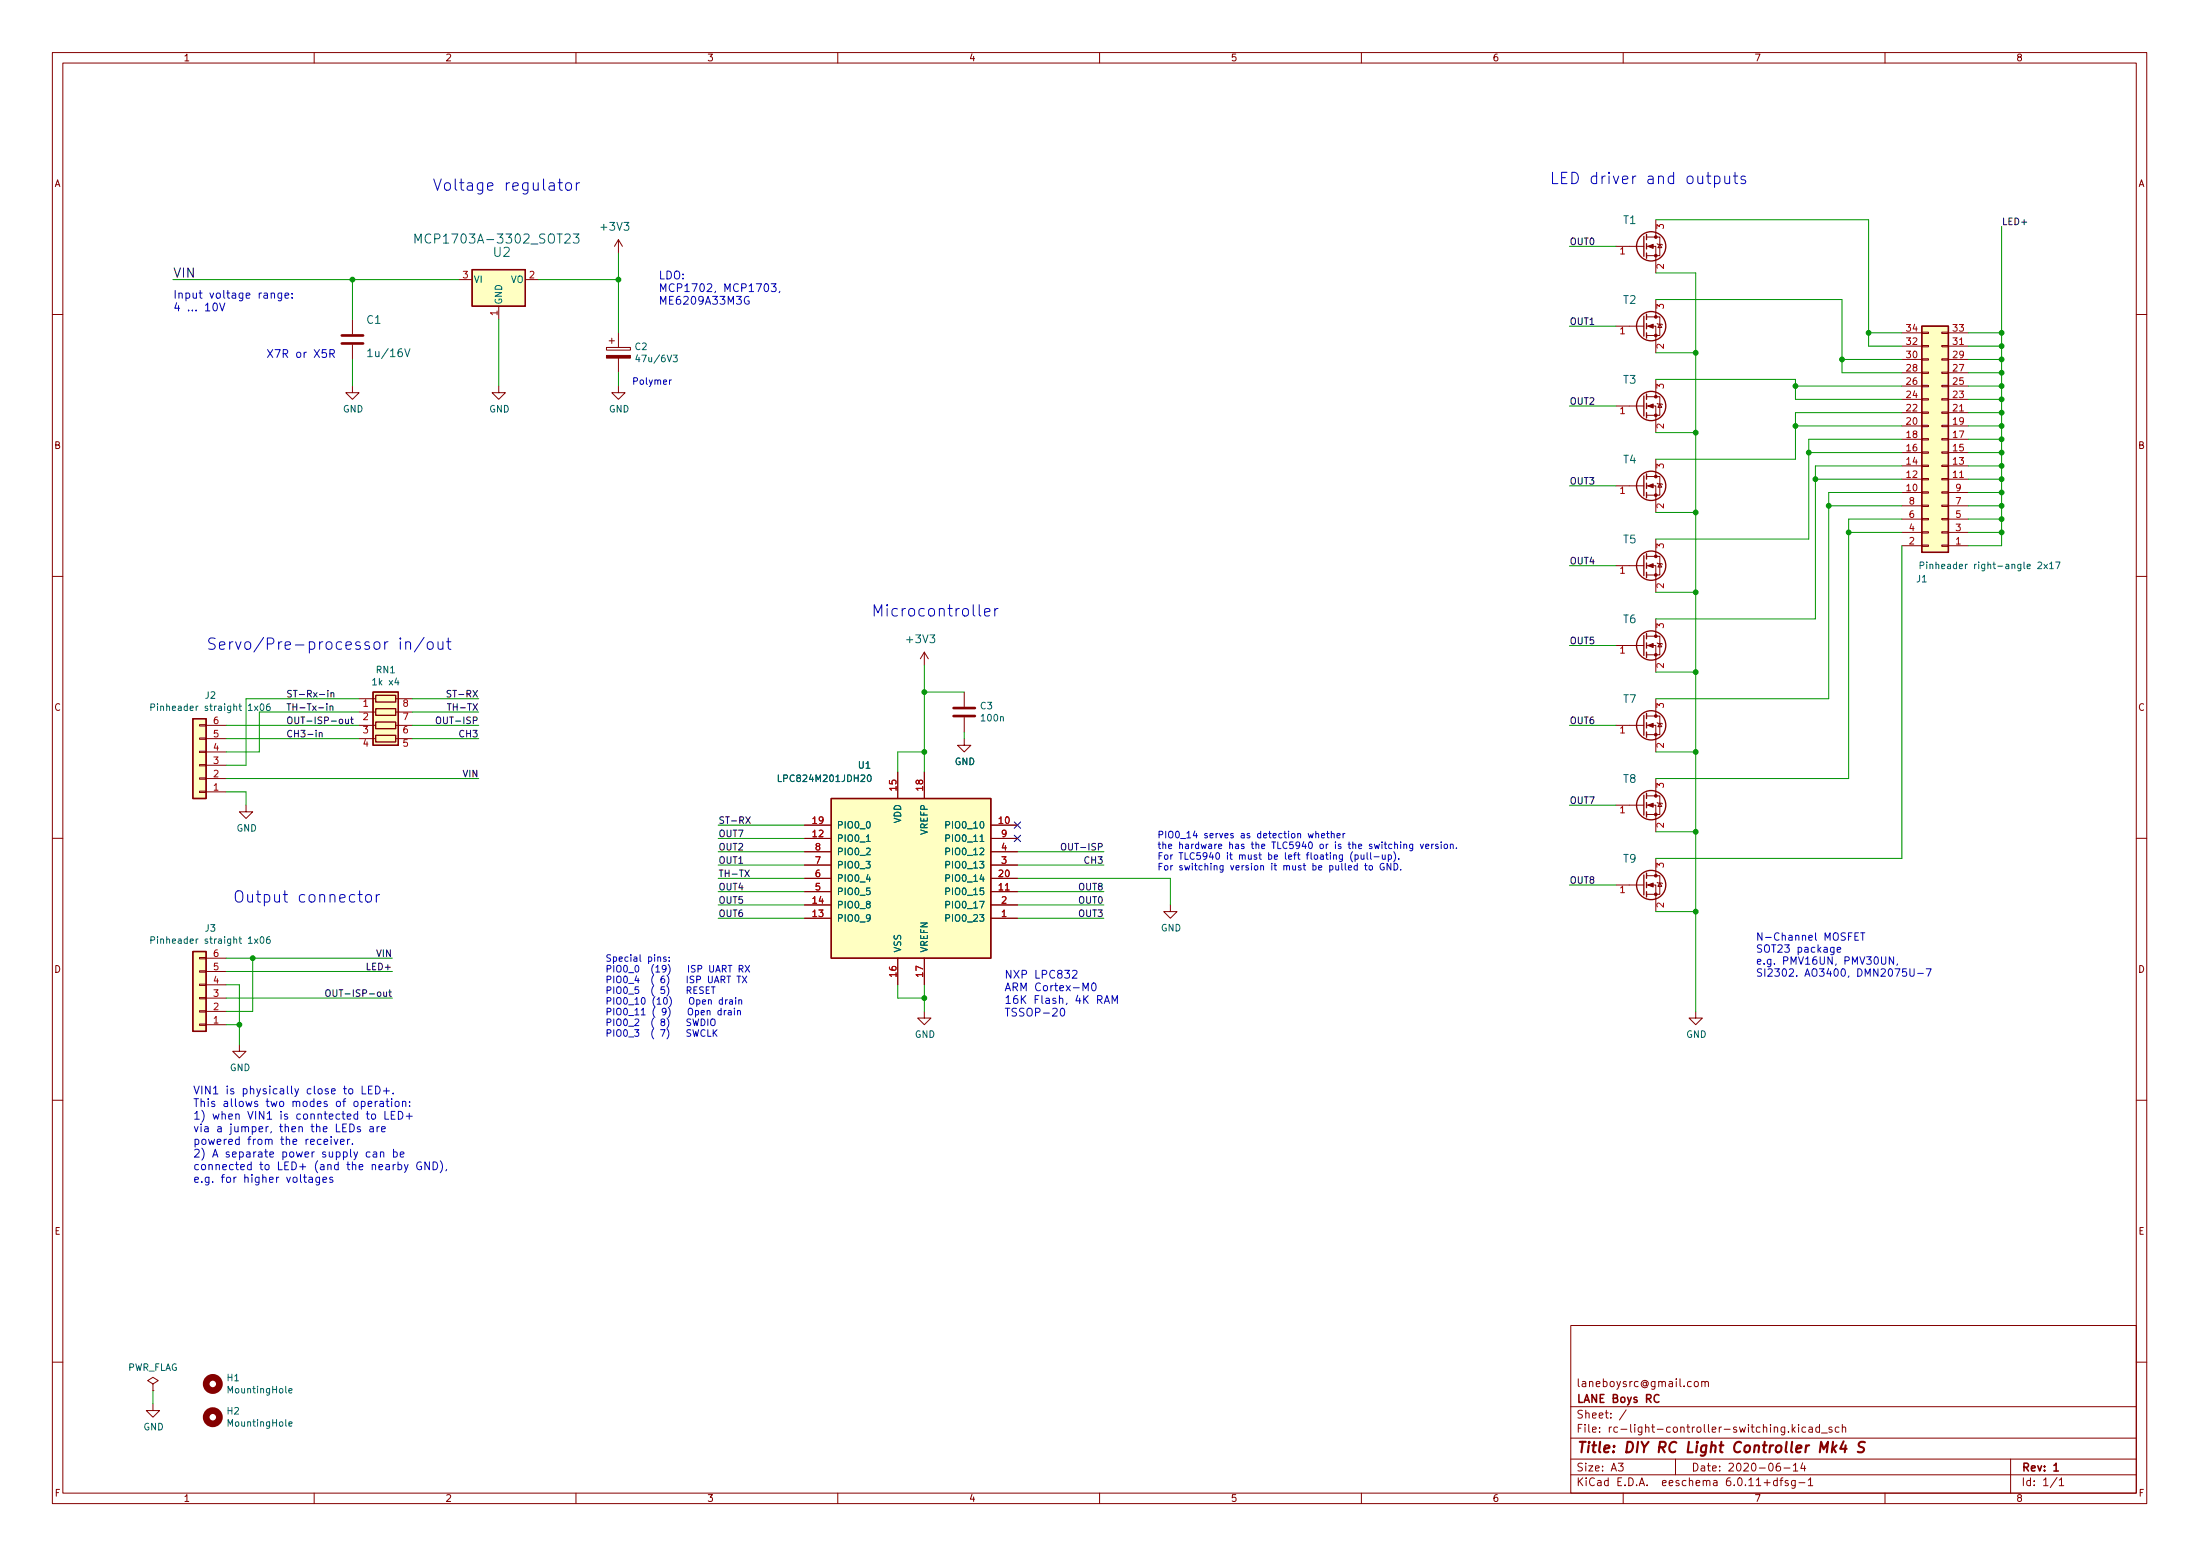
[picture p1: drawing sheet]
<svg xmlns="http://www.w3.org/2000/svg" width="420mm" height="297mm" viewBox="0 0 420 297" stroke-linecap="round" stroke-linejoin="round" font-family="sans-serif">
<g fill="none" stroke="#840000" stroke-width=".19">
<path d="M10 10h400v277h-400zM12 12h396v273h-396zM60 10v2M110 10v2M160 10v2M210 10v2M260 10v2M310 10v2M360 10v2M87.6 53.4h2.6M95.2 58.5v2.5M100.3 53.4h2.6"/>
<path d="M118.1 45.8l-.8 1.2M118.1 45.8v2.5M118.1 45.8l.8 1.2M308.6 47h5.3M314.5 47h1.7v5.1M314.5 45.2h2.5v3.6h-2.5M316.2 41.9v3.3M316.2 57.2v3.3M316.5 46.5l1 .3M317 46.6l.4 .7h-.8zM10 60h2M67.3 73.7v1.3h1.3l-1.3 1.2-1.3-1.2h1.3"/>
<path d="M67.3 61v2.8M67.3 65.8v2.8M95.2 73.7v1.3h1.3l-1.3 1.2-1.2-1.2h1.2M115.8 66.3h4.6v.5h-4.6zM116.3 65.1h1M116.8 64.6v1M118.1 73.7v1.3h1.3l-1.3 1.2-1.3-1.2h1.3M118.1 63.5v2.8M118.1 68.4v2.8M308.6 77.5h5.3M308.6 62.3h5.3M314.5 77.5h1.7v5.1"/>
<path d="M314.5 75.7h2.5v3.6h-2.5M314.5 62.3h1.7v5M314.5 60.5h2.5v3.5h-2.5M316.2 72.4v3.3M316.5 77l1 .3M316.5 61.8l1 .2M317 77.1l.4 .7h-.8zM317 61.9l.4 .6h-.8zM363.2 78.8h3.8M363.2 76.2h3.8M363.2 73.7h3.8M363.2 71.2h3.8"/>
<path d="M363.2 68.6h3.8M363.2 66.1h3.8M363.2 63.5h3.8M367 63.4h1.3v.3h-1.3zM367 65.9h1.3v.3h-1.3zM367 68.5h1.3v.2h-1.3zM367 71h1.3v.3h-1.3zM367 73.6h1.3v.2h-1.3zM367 76.1h1.3v.3h-1.3zM367 78.6h1.3v.3h-1.3zM370.8 63.4h1.3v.3h-1.3zM370.8 65.9h1.3v.3h-1.3z"/>
<path d="M370.8 68.5h1.3v.2h-1.3zM370.8 71h1.3v.3h-1.3zM370.8 73.6h1.3v.2h-1.3zM370.8 76.1h1.3v.3h-1.3zM370.8 78.6h1.3v.3h-1.3zM372.1 78.8h3.8M372.1 76.2h3.8M372.1 73.7h3.8M372.1 71.2h3.8M372.1 68.6h3.8M372.1 66.1h3.8M372.1 63.5h3.8"/>
<path d="M408 60h2M308.6 92.7h5.3M314.5 92.7h1.7v5.1M314.5 91h2.5v3.5h-2.5M316.2 87.7v3.3M316.5 92.2l1 .3M317 92.4l.4 .6h-.8zM363.2 94h3.8M363.2 91.5h3.8M363.2 88.9h3.8M363.2 86.4h3.8M363.2 83.9h3.8"/>
<path d="M363.2 81.3h3.8M363.2 99.1h3.8M363.2 96.6h3.8M367 81.2h1.3v.2h-1.3zM367 83.7h1.3v.3h-1.3zM367 86.3h1.3v.2h-1.3zM367 88.8h1.3v.3h-1.3zM367 91.3h1.3v.3h-1.3zM367 93.9h1.3v.2h-1.3zM367 96.4h1.3v.3h-1.3zM367 99h1.3v.2h-1.3zM370.8 81.2h1.3v.2h-1.3z"/>
<path d="M370.8 83.7h1.3v.3h-1.3zM370.8 86.3h1.3v.2h-1.3zM370.8 88.8h1.3v.3h-1.3zM370.8 91.3h1.3v.3h-1.3zM370.8 93.9h1.3v.2h-1.3zM370.8 96.4h1.3v.3h-1.3zM370.8 99h1.3v.2h-1.3zM372.1 94h3.8M372.1 91.5h3.8M372.1 88.9h3.8M372.1 86.4h3.8M372.1 83.9h3.8"/>
<path d="M372.1 81.3h3.8M372.1 99.1h3.8M372.1 96.6h3.8M10 110h2M308.6 108h5.3M314.5 108h1.7v5.1M314.5 106.2h2.5v3.6h-2.5M316.2 102.9v3.3M316.2 118.1v3.3M316.5 107.5l1 .2M317 107.6l.4 .6h-.8zM363.2 104.2h3.8"/>
<path d="M363.2 101.6h3.8M367 101.5h1.3v.3h-1.3zM367 104h1.3v.3h-1.3zM370.8 101.5h1.3v.3h-1.3zM370.8 104h1.3v.3h-1.3zM372.1 104.2h3.8M372.1 101.6h3.8M408 110h2M38.1 138.3h1.3v.3h-1.3zM39.4 138.5h3.8M68.6 138.5h3.2M68.6 133.4h3.2"/>
<path d="M68.6 135.9h3.2M75.6 138.5h3.1M75.6 133.4h3.1M75.6 135.9h3.1M176.5 124.5l-.7 1.3M176.5 124.5v2.5M176.5 124.5l.8 1.3M184.1 132.1v2.8M184.1 136.9v2.8M308.6 138.5h5.3M308.6 123.2h5.3M314.5 138.5h1.7v5"/>
<path d="M314.5 136.7h2.5v3.5h-2.5M314.5 123.2h1.7v5.1M314.5 121.4h2.5v3.6h-2.5M316.2 133.4v3.3M316.5 138l1 .2M316.5 122.7l1 .3M317 138.1l.4 .6h-.8zM317 122.8l.4 .7h-.8zM38.1 140.9h1.3v.2h-1.3zM38.1 143.4h1.3v.3h-1.3zM38.1 146h1.3v.2h-1.3zM38.1 148.5h1.3v.3h-1.3z"/>
<path d="M38.1 151h1.3v.3h-1.3zM39.4 141h3.8M39.4 151.2h3.8M39.4 148.6h3.8M39.4 146.1h3.8M39.4 143.5h3.8M47 153.7v1.3h1.3l-1.3 1.2-1.3-1.2h1.3M68.6 141h3.2M75.6 141h3.1M153.7 157.5h5M171.4 147.4v5M176.5 147.4v5"/>
<path d="M184.1 141v1.3h1.3l-1.3 1.2-1.2-1.2h1.2M189.2 157.5h5.1M308.6 153.7h5.3M314.5 153.7h1.7v5.1M314.5 151.9h2.5v3.6h-2.5M316.2 148.6v3.3M316.5 153.2l1 .3M317 153.3l.4 .7h-.8zM10 160h2M153.7 160.1h5M153.7 175.3h5M153.7 170.2h5"/>
<path d="M153.7 172.8h5M153.7 167.7h5M153.7 165.1h5M153.7 162.6h5M189.2 160.1h5.1M189.2 175.3h5.1M189.2 170.2h5.1M189.2 172.8h5.1M189.2 167.7h5.1M189.2 165.1h5.1M189.2 162.6h5.1M223.5 172.8v1.2h1.3l-1.3 1.3-1.3-1.3h1.3"/>
<path d="M308.6 168.9h5.3M314.5 168.9h1.7v5.1M314.5 167.2h2.5v3.5h-2.5M316.2 163.9v3.3M316.5 168.4l1 .3M317 168.6l.4 .6h-.8zM408 160h2M38.1 182.8h1.3v.2h-1.3zM38.1 185.3h1.3v.3h-1.3zM38.1 187.9h1.3v.2h-1.3zM38.1 190.4h1.3v.3h-1.3zM38.1 192.9h1.3v.3h-1.3z"/>
<path d="M38.1 195.5h1.3v.2h-1.3zM39.4 195.6h3.8M39.4 193.1h3.8M39.4 190.5h3.8M39.4 188h3.8M39.4 185.5h3.8M39.4 182.9h3.8M45.7 199.4v1.3h1.3l-1.3 1.3-1.3-1.3h1.3M171.4 182.9v5.1M176.5 193.1v1.2h1.3l-1.3 1.3-1.2-1.3h1.2M176.5 182.9v5.1M323.8 193.1v1.2h1.3l-1.3 1.3-1.2-1.3h1.2"/>
<path d="M10 210h2M408 210h2M300 253h108v32h-108zM10 260h2M29.2 264.2l1-.6-1-.7-1 .7 1 .6v1.3M29.2 265.5h.1M29.2 268v1.3h1.3l-1.3 1.2-1.3-1.2h1.3M300 278.5h108M300 274.5h108M300 268.5h108M305.5 273.3v.1M305.5 272.5v.1"/>
<path d="M307.6 270.6v.1M307.6 269.8v.1M310.6 269.1l-1.3 2M320 278.5v3M323.7 263.8l.4-.1 .3 .3v.4l-.3 .3-.4-.1-.1-.2zM325 263.9l.2-.2 .4 .1v.9M325 263.7v1M325.6 263.9l.3-.2 .3 .1 .1 .9M342.4 272.8l.5 .6M342.5 279.7l.4-.4v1.5M342.9 272.4l-.6 .6M343.5 271.9v.2"/>
<path d="M343.5 272.4v1M344.3 279.2l-.4 1.1h1M344.6 279.8v1M344.9 272.5l-.5-.1-.3 .3 .2 .6h.6M345.5 272.5h.6v.9M346.1 272.8h-.5a.29 .29 0 0 0-.2 .3 .29 .29 0 0 0 .2 .3l.5-.1M347.5 272.5l-.4-.1-.3 .3 .1 .6h.6M347.5 271.9v1.5M347.9 273.6h1.1M349.9 272.5l-.4-.1-.2 .2 .1 .2 .5 .2v.3h-.6M351.2 272.5l-.4-.1-.3 .3 .1 .6h.6M351.9 272.6l.2-.2 .3 .1 .1 .9"/>
<path d="M351.9 271.9v1.5M384 278.5v6.5M408 260h2M60 285v2M110 285v2M160 285v2M210 285v2M260 285v2M300 281.5h108M310 285v2M327.3 282.7h.6v.9M327.9 283h-.5a.29 .29 0 0 0-.2 .3 .29 .29 0 0 0 .2 .3l.5-.1"/>
<path d="M340.7 280.2h1.2M342.5 280.8h.9M343.6 283h1.1M345.4 282.5l.4-.4v1.5M345.4 283.6h.8M360 285v2M393.3 282.5l.4-.4v1.5M393.3 283.6h.8"/>
</g>
<path d="M332.5 275.4a.88 .88 0 0 0-1 0 .88 .88 0 0 0-.3 1 .69 .69 0 0 0 .3 .8 .69 .69 0 0 0 .8-.1M347.5 277.2l.3-2 .5 1.5 .8-1.5-.2 2M356.2 275.3a.84 .84 0 0 0-1.1 .1 .44 .44 0 0 0 .2 .8l.5 .2a.51 .51 0 0 1 .2 .5 .51 .51 0 0 1-.5 .3l-.7-.1" fill="none" stroke="#840000" stroke-width=".4"/>
<g fill="none" stroke="#840000" stroke-width=".25">
<path d="M90.2 51.5h10.1v7h-10.1zM313.9 45.1v3.8M314.5 44.7v1.1M314.5 46.5v1M314.5 48.3v1M314.5 60v1M313.9 60.4v3.8M313.9 75.6v3.8M314.5 61.8v1M314.5 63.5v1.1M314.5 75.2v1M314.5 77v1"/>
<path d="M314.5 78.8v1M367 62.3h5.1v43.1h-5.1zM313.9 90.8v3.9M314.5 90.5v1M314.5 92.2v1.1M314.5 94v1M313.9 106.1v3.8M314.5 105.7v1M314.5 107.5v1M314.5 109.3v1M36.8 137.2h2.6v15.2h-2.6zM71.2 132.1h4.9v10.2h-4.9z"/>
<path d="M71.8 132.8h3.8v1.2h-3.8zM71.8 135.3h3.8v1.3h-3.8zM71.8 137.8h3.8v1.3h-3.8zM313.9 121.3v3.8M313.9 136.6v3.8M314.5 120.9v1.1M314.5 122.7v1M314.5 124.5v1M314.5 136.2v1M314.5 138v1M314.5 139.7v1.1M71.8 140.4h3.8v1.2h-3.8z"/>
<path d="M158.7 152.4h30.5v30.5h-30.5zM313.9 151.8v3.8M314.5 151.4v1M314.5 153.2v1M314.5 155v1M313.9 167v3.9M314.5 166.7v1M314.5 168.4v1.1M314.5 170.2v1M36.8 181.6h2.6v15.3h-2.6z"/>
<circle cx="315.3" cy="47" r="2.79"/>
<circle cx="315.3" cy="77.5" r="2.79"/>
<circle cx="315.3" cy="62.3" r="2.79"/>
<circle cx="315.3" cy="92.7" r="2.79"/>
<circle cx="315.3" cy="108" r="2.79"/>
<circle cx="315.3" cy="123.2" r="2.79"/>
<circle cx="315.3" cy="138.5" r="2.79"/>
<circle cx="315.3" cy="153.7" r="2.79"/>
<circle cx="315.3" cy="168.9" r="2.79"/>
</g>
<g fill="#840000" stroke="#840000" stroke-width=".19">
<path d="M314.7 138.5l1-.4v.7z"/>
<path d="M115.8 67.9h4.6v.5h-4.6z"/>
<path d="M314.7 153.7l1-.4v.8z"/>
<path d="M314.7 123.2l1-.4v.8z"/>
<path d="M314.7 108l1-.4v.8z"/>
<path d="M314.7 92.7l1-.3v.7z"/>
<path d="M314.7 77.5l1-.4v.8z"/>
<path d="M314.7 47l1-.4v.8z"/>
<path d="M314.7 62.3l1-.4v.7z"/>
<path d="M314.7 168.9l1-.3v.7z"/>
<circle cx="316.2" cy="140.2" r=".25"/>
<circle cx="316.2" cy="136.7" r=".25"/>
<circle cx="316.2" cy="155.5" r=".25"/>
<circle cx="316.2" cy="151.9" r=".25"/>
<circle cx="316.2" cy="125" r=".25"/>
<circle cx="316.2" cy="121.4" r=".25"/>
<circle cx="316.2" cy="109.8" r=".25"/>
<circle cx="316.2" cy="106.2" r=".25"/>
<circle cx="316.2" cy="94.5" r=".25"/>
<circle cx="316.2" cy="91" r=".25"/>
<circle cx="316.2" cy="79.3" r=".25"/>
<circle cx="316.2" cy="75.7" r=".25"/>
<circle cx="316.2" cy="48.8" r=".25"/>
<circle cx="316.2" cy="45.2" r=".25"/>
<circle cx="316.2" cy="64" r=".25"/>
<circle cx="316.2" cy="60.5" r=".25"/>
<circle cx="316.2" cy="170.7" r=".25"/>
<circle cx="316.2" cy="167.2" r=".25"/>
</g>
<g fill="none" stroke="#a90000" stroke-width=".19">
<path d="M309.5 47.6l.4-.4v1.3M316.4 43.6v-.7l.5 .4 .1-.4h.6l.1 .2-.1 .5M316.4 58.9v-.8l.5 .4 .1-.3h.6l.1 .1-.1 .6M317.7 50.5v.8l-.9-.8-.4 .2 .1 .5M309.5 78.1l.4-.4v1.3M309.5 62.8l.4-.3v1.2M316.4 74.1v-.8l.5 .5 .1-.4h.6l.1 .2-.1 .5M317.7 65.7v.8l-.9-.8-.4 .3 .1 .4M374.3 78.5h.7M374.3 65.8h.7M309.5 93.3l.4-.4v1.3M316.4 89.4v-.8l.5 .4 .1-.4h.6l.1 .2-.1 .6"/>
<path d="M317.7 96.2v.8l-.9-.8-.4 .2 .1 .5M317.7 81v.7l-.9-.7-.4 .2 .1 .5M374.3 91.2h.7M309.5 108.5l.4-.3v1.3M316.4 119.8v-.7l.5 .4 .1-.4h.6l.1 .2-.1 .5M316.4 104.6v-.8l.5 .4 .1-.3h.6l.1 .2-.1 .5M317.7 111.4v.8l-.9-.8-.4 .3 .1 .5M69.4 138.7h.8l-.4 .4 .4 .2v.5l-.2 .1-.6-.1M69.5 133.9l.3-.3v1.3M69.5 136.2l.5-.1 .2 .4-.8 .9h.8M77 136.1h.9l-.6 1.3M77.3 134.1l-.2-.2 .1-.2 .1-.1h.4l.1 .4-.6 .2-.1 .2 .1 .3 .1 .2 .4-.1 .1-.2v-.2l-.2-.3"/>
<path d="M77.7 138.7h-.4a.85 .85 0 0 0 0 1.2l.5-.1v-.4l-.2-.3-.4 .1-.1 .2M309.5 139l.4-.3v1.2M309.5 123.8l.4-.4v1.3M316.4 135.1v-.8l.5 .4 .1-.3h.6l.1 .1-.1 .6M317.7 126.7v.8l-.9-.8-.4 .2 .1 .5M69.8 141.1l-.3 .9h.8M77.8 141.2h-.6l-.1 .6 .2-.1h.4l.1 .2v.4l-.2 .2-.5-.2M309.5 154.3l.4-.4v1.3M316.4 150.3v-.8l.5 .5 .1-.4h.6l.1 .2-.1 .5M317.7 141.9v.8l-.9-.8-.4 .3 .1 .4M317.7 157.2v.7l-.9-.7-.4 .2 .1 .5M192 169.9h.7"/>
<path d="M309.5 169.5l.4-.4v1.3M316.4 165.6v-.8l.5 .4 .1-.4h.6l.1 .2-.1 .6M317.7 172.4v.8l-.9-.8-.4 .2 .1 .5"/>
</g>
<path d="M65.3 65.6h4M65.3 64h4M182.1 136.7h4.1M182.1 135.2h4.1" fill="none" stroke="#840000" stroke-width=".51"/>
<g fill="none" stroke="#006464" stroke-width=".19">
<path d="M106.4 44.7h1M107.9 44.8l.2-.1h.5l.2 .1 .1 .4-.1 .2-1 1h1.1M109.5 44.7h1.1l-.6 .6 .5 .2v.7l-.3 .2h-.5l-.2-.2M119.2 42.5h.9l-.5 .5 .4 .2v.6l-.2 .2-.6-.2M77.3 66.6l.5 1.5 .5-1.5M127.4 67.8l.4 1.3 .5-1.3M128.6 67.8h.8l-.5 .5 .4 .1v.5l-.2 .2-.5-.2M375.4 107.7v.9M375.7 107.7l-.3 .3M385.9 107.7v1l-.2 .3-.3-.1M385.9 107.8l-.3-.1-.3 .3 .2 .5h.4M386.5 107.3v1.1l.2 .2"/>
<path d="M387.1 108.1l.7-.1-.1-.2-.4-.1-.2 .2 .1 .6h.5M37.5 134.8v.8M37.8 134.8l-.3 .2M45.6 134.8h.5M45.8 134.4v1.1l.3 .1M177.6 121.2h.9l-.5 .6 .5 .1v.7l-.3 .1-.6-.1M191.1 136.9l.2-.1 .3 .1v.7M164.4 148.1l.5-.2 .3 .4-.8 .9h.8M165.8 148.1l.1-.2a.68 .68 0 0 1 .5 .7 .68 .68 0 0 1-.5 .6l-.3-.5zM187.2 159.7l.3-.3v1.2M187.4 156.9l.1-.1a.68 .68 0 0 1 .4 .7 .68 .68 0 0 1-.4 .6 .84 .84 0 0 1-.1-1.2zM37.5 179.2v.9"/>
<path d="M37.8 179.2l-.3 .3M45.6 179.2h.5M45.8 178.8v1.1l.3 .2M165.5 160.6h.7M187.1 174.6h.8l-.4 .5 .3 .1v.6l-.1 .1-.6-.1M187.1 172.1h.9l-.6 1.2M187.1 164.4h.8l-.4 .5 .3 .1v.6l-.1 .1-.6-.1M187.2 162l.5-.1 .2 .4-.8 .9h.8M187.2 160.6h.7M187.5 166.9l-.3 .9h.8M187.8 169.5h-.6v.6l.2-.1 .4 .1 .1 .1-.1 .5-.1 .1-.5-.1M54.6 264.6v1.1l.1 .2"/>
<path d="M54.6 271v1.1l.1 .2M55.2 265.5l.6-.1-.1-.3h-.3l-.2 .1v.7h.5M55.2 271.8l.6-.1-.1-.2-.3-.1-.2 .2v.6h.5"/>
</g>
<g fill="#ffffc2" stroke="#ffffc2" stroke-width=".19">
<path d="M90.2 51.5h10.1v7h-10.1z"/>
<path d="M367 62.3h5.1v43.1h-5.1z"/>
<path d="M71.2 132.1h4.9v10.2h-4.9z"/>
<path d="M158.7 152.4h30.5v30.5h-30.5z"/>
<path d="M36.8 137.2h2.6v15.2h-2.6z"/>
<path d="M36.8 181.6h2.6v15.3h-2.6z"/>
</g>
<g fill="none" stroke="#840000" stroke-width="1.3">
<circle cx="40.6" cy="264.2" r="1.27"/>
<circle cx="40.6" cy="270.5" r="1.27"/>
</g>
<g fill="none" stroke="#0f0f0f" stroke-width=".19">
<path d="M61 140l.2-.2 .3 .1v.8M61 139.8v.9M62.4 134.3v.2M62.4 134.8v.8M62.6 131.8v.1M62.6 132.2v.9M63 134.9l.2-.1h.3l.1 .8M63 134.8v.8M63.2 132.3l.2-.1 .3 .1 .1 .8M63.2 132.2v.9M64.9 137.4l.3-.1 .3 .2v.4l-.3 .2h-.3l-.1-.2zM66 137.3l.1 .8h.3l.1-.1"/>
<path d="M66.5 137.3v.8M67 137.3h.4M67.1 136.9v1.1l.3 .1M90.3 134.3l.9 1.3M90.3 131.8l.9 1.3M90.4 137.5h.6l.1-.2v-.3l-.7-.1v1.2M91.2 134.3l-.9 1.3M91.2 131.8l-.9 1.3M142.4 155.9l.9 1.3M143.3 155.9l-.9 1.3M142.3 166.1l.8 1.3M143.1 166.1l-.8 1.3"/>
<path d="M209.8 161.7l.6-.1 .1-.2-.1-.3-.6-.1v1.3M72.1 189.5l.2-.1 .4 .1v.5l-.1 .2h-.3l-.2-.1zM73.3 189.4v.8h.3l.2-.1M73.8 189.4v.8M74.2 189.4h.5M74.4 188.9v1.1l.3 .2"/>
</g>
<g fill="none" stroke="#0000c2" stroke-width=".19">
<path d="M93.1 35.6l1-.2-.1-.4-.6-.1-.3 .3 .1 1 .2 .1 .6-.1M110.1 34.9v1.4M110.7 34.9a.55 .55 0 0 0-.6 .4M312.4 33.6a.55 .55 0 0 0-.6 .4M333.3 33.7l-.5-.1-.3 .3 .1 .3 .7 .2 .1 .2-.1 .3-.2 .2-.6-.2M38 55.9h.6M38.2 55.4v1.3l.4 .2M47 56.4l.7-.1v-.3l-.5-.1-.2 .3 .1 .7h.6M55.8 56.8v.1M55.8 56v.2M136.7 55.6l-.2 .3M143 56.7a.7 .7 0 0 0-.9 .6 .7 .7 0 0 0 .9 .7l.1-.6h-.3"/>
<path d="M148.9 55.6l-.1 .3M127.9 72.5v.9M128.2 72.5l-.3 .3M187 115.4v1.9l.3 .3M188 116.9l1.1-.2-.1-.4-.7-.1-.3 .3 .1 1 .2 .1 .7-.1M190 116.2v1.4M190.6 116.2l-.4 .1-.2 .3M68.7 122.6l-.5-.1-.3 .3 .1 .3 .7 .2 .1 .2-.1 .3-.2 .2-.6-.2M70.5 122.6l-.5-.1-.3 .3 .1 .3 .7 .2 .1 .2-.1 .3-.2 .2-.6-.2M71.5 122.7a.59 .59 0 0 1 .6-.2 .59 .59 0 0 1 .5 .4v.6a.59 .59 0 0 1-.6 .5 .59 .59 0 0 1-.6-.5zM73.5 122.5v1.5M74.1 122.5a.55 .55 0 0 0-.6 .4"/>
<path d="M83.7 122.5l.1 1.3a.59 .59 0 0 0 .8-.1M84.6 122.5v1.5M85.3 122.5h.8M85.6 121.8v1.8l.1 .2 .4 .2M228.2 158.6l-.3 .9h.8M247.8 159.2l.2-.1 .3 .1 .1 .8M54.1 170.8h.8M54.4 170.1v1.8l.1 .2 .4 .1M71.9 170.8v1.4M72.5 170.8a.55 .55 0 0 0-.6 .4M232.7 161.6l.6-.1v-.3l-.4-.1-.2 .2 .1 .6h.5M233.6 165.2v1.1l-.3 .2-.3-.1"/>
<path d="M233.6 165.3l-.4-.1-.2 .3 .1 .5h.5M240.8 165.4l.2-.2 .3 .1v.8M249.5 163.2h.5M254 165.3l.3-.1 .3 .3-.2 .5h-.4M254 165.2v1.3M255 160.7v.1M255 161.1v.9M256.1 161.2l-.3-.1-.2 .2v.2l.5 .1v.3h-.5M257.5 161.1h.4M257.6 160.7v1.1l.3 .2M258.3 162.6a1.46 1.46 0 0 0 0 1.9M260.6 165.2h.5"/>
<path d="M260.8 164.8v1.1l.3 .2M261.6 165.3l.3-.1 .2 .3v.3l-.2 .3-.3-.1-.1-.2zM262 161.2l-.3-.1-.2 .2 .1 .2 .4 .1v.3h-.5M264.3 164.9a.59 .59 0 0 0-.7 .6 .59 .59 0 0 0 .7 .5l.1-.5h-.3M266.2 162.6a1.46 1.46 0 0 1 0 1.9M267.1 163.9v.1M271.3 161.1l.3 .9 .3-.9M345.4 179l.7-.1v-.3l-.4-.1-.3 .3 .1 .6h.6M346.7 178.1v1.2l.2 .2M122.2 182.3v1l.2 .2M122.5 192.8l.3-.3v1.2M122.5 193.7h.7"/>
<path d="M122.7 190.5l.1-.1a.68 .68 0 0 1 .4 .7 .68 .68 0 0 1-.4 .6 .84 .84 0 0 1-.1-1.2zM127.8 183.4v.1M127.8 182.7v.2M127.9 190.3a1.46 1.46 0 0 1 0 1.9M131.2 189.1l.7-.1 .1-.2-.1-.3-.7-.1v1.3M131.2 186.3v1.3M131.9 194.6l-.5-.1-.2 .3 .1 .3 .6 .2v.4l-.2 .1-.5-.1M131.9 196.6h-.5l-.2 .2 .1 .3 .6 .3v.3l-.2 .1h-.5M135.3 186.3v1.1l.2 .2h.3l.2-.2v-1.1M135.5 184.3v1l.3 .3h.2l.3-.3v-1M137.7 193l-.3-.1-.3 .2 .1 .6h.5M202.6 192.6l.2-.1a.8 .8 0 0 1 .6 .7 .8 .8 0 0 1-.6 .8l-.2-.2-.1-.4z"/>
<path d="M203.8 191.5l-.2 .3M208.6 187.8l.2-.2a.8 .8 0 0 1 .5 .8 .8 .8 0 0 1-.5 .7l-.2-.1-.1-.4zM343.1 186.2v.2M350.9 181.3l.6-.1v-.3l-.4-.1-.2 .2v.7h.6M353.1 186.3l-.1 .3M367.9 184.9h.9l-.6 1.5M45.7 217.6l-.4-.1-.3 .3 .1 .6h.6M45.7 217v1.5M49.2 210.3l-.4-.1-.2 .3 .1 .2 .5 .1v.4h-.6M51.8 216l-.1 .3M56.3 207.8l.4 1M57 207.8l-.5 1.4-.2 .1"/>
<path d="M67.3 218.3v.2M68.3 212.7h-.4l-.3 .2 .1 .7h.6M68.3 212.2v1.5M78.2 211.1v.1M78.2 210.3v.2M48 222.4l-.5-.1-.2 .3 .1 .6h.6M48 221.8v1.5M51.5 220.4l.7-.1v-.3l-.5-.1-.2 .2 .1 .7h.6M53.2 224.7l-.2 .1-.2 .2M63.5 224.8l-.3-.1-.2 .2v.2l.5 .2v.3h-.5"/>
</g>
<g fill="none" stroke="#009600" stroke-width=".19">
<path d="M33 53.4h54.6M67.3 53.4v7.6M102.9 53.4h15.2M118.1 48.3v15.2M299.7 47h8.9M316.2 41.9h40.7v24.2h6.3M316.2 57.2h35.6v14h11.4M316.2 52.1h7.6v141M382.3 43.2v61h-6.4M67.3 68.6v5.1M95.2 61v12.7M118.1 71.2v2.5"/>
<path d="M299.7 77.5h8.9M299.7 62.3h8.9M316.2 72.4h26.7v3.8h20.3M316.2 67.3h7.6M342.9 73.7h20.3M351.8 68.6h11.4M356.9 63.5h6.3M363.2 78.8h-20.3v8.9h-26.7M375.9 68.6h6.4M375.9 66.1h6.4M375.9 73.7h6.4M375.9 78.8h6.4"/>
<path d="M375.9 76.2h6.4M375.9 63.5h6.4M375.9 71.2h6.4M299.7 92.7h8.9M316.2 97.8h7.6M316.2 82.6h7.6M342.9 81.3h20.3M345.4 86.4h17.8M346.7 91.5h16.5M349.2 96.6h14M363.2 94h-14v39.4h-33M363.2 99.1h-10.1v49.5h-36.9"/>
<path d="M363.2 83.9h-17.8v19h-29.2M363.2 88.9h-16.5v29.2h-30.5M375.9 81.3h6.4M375.9 88.9h6.4M375.9 96.6h6.4M375.9 91.5h6.4M375.9 99.1h6.4M375.9 83.9h6.4M375.9 94h6.4M375.9 86.4h6.4M299.7 108h8.9M316.2 113.1h7.6"/>
<path d="M353.1 101.6h10.1M363.2 104.2v59.7h-47M375.9 101.6h6.4M43.2 138.5h25.4M68.6 133.4h-21.6v12.7h-3.8M68.6 135.9h-19.1v7.6h-6.3M78.7 133.4h12.7M78.7 135.9h12.7M78.7 138.5h12.7M176.5 132.1h7.6M176.5 127v20.4M184.1 139.7v1.3"/>
<path d="M299.7 138.5h8.9M299.7 123.2h8.9M316.2 128.3h7.6M43.2 151.2h3.8v2.5M43.2 148.6h48.2M43.2 141h25.4M78.7 141h12.7M137.2 157.5h16.5M176.5 143.5h-5.1v3.9M299.7 153.7h8.9M316.2 143.5h7.6M316.2 158.8h7.6"/>
<path d="M137.2 170.2h16.5M137.2 172.8h16.5M137.2 175.3h16.5M137.2 160.1h16.5M137.2 162.6h16.5M137.2 165.1h16.5M137.2 167.7h16.5M194.3 170.2h16.5M194.3 172.8h16.5M194.3 175.3h16.5M194.3 162.6h16.5M194.3 165.1h16.5"/>
<path d="M194.3 167.7h29.2v5.1M299.7 168.9h8.9M316.2 174h7.6M43.2 182.9h31.7M43.2 185.5h31.7M43.2 188h2.5v11.4M43.2 190.5h31.7M43.2 195.6h2.5M48.3 182.9v10.2h-5.1M171.4 188v2.5h5.1M176.5 188v5.1M29.2 265.5v2.5"/>
</g>
<path d="M193.7 159.4l1.2 1.3M193.7 156.9l1.2 1.2M194.9 159.4l-1.2 1.3M194.9 156.9l-1.2 1.2" fill="none" stroke="#000084" stroke-width=".19"/>
<g fill="#009600" stroke="#009600" stroke-width=".19">
<circle cx="382.3" cy="81.3" r=".46"/>
<circle cx="382.3" cy="78.8" r=".46"/>
<circle cx="382.3" cy="68.6" r=".46"/>
<circle cx="382.3" cy="66.1" r=".46"/>
<circle cx="356.9" cy="63.5" r=".46"/>
<circle cx="382.3" cy="73.7" r=".46"/>
<circle cx="382.3" cy="71.2" r=".46"/>
<circle cx="382.3" cy="76.2" r=".46"/>
<circle cx="382.3" cy="63.5" r=".46"/>
<circle cx="351.8" cy="68.6" r=".46"/>
<circle cx="345.4" cy="86.4" r=".46"/>
<circle cx="346.7" cy="91.5" r=".46"/>
<circle cx="342.9" cy="81.3" r=".46"/>
<circle cx="323.8" cy="67.3" r=".46"/>
<circle cx="323.8" cy="82.6" r=".46"/>
<circle cx="342.9" cy="73.7" r=".46"/>
<circle cx="323.8" cy="113.1" r=".46"/>
<circle cx="353.1" cy="101.6" r=".46"/>
<circle cx="349.2" cy="96.6" r=".46"/>
<circle cx="323.8" cy="97.8" r=".46"/>
<circle cx="382.3" cy="91.5" r=".46"/>
<circle cx="382.3" cy="83.9" r=".46"/>
<circle cx="382.3" cy="86.4" r=".46"/>
<circle cx="382.3" cy="88.9" r=".46"/>
<circle cx="382.3" cy="96.6" r=".46"/>
<circle cx="382.3" cy="99.1" r=".46"/>
<circle cx="382.3" cy="101.6" r=".46"/>
<circle cx="382.3" cy="94" r=".46"/>
<circle cx="323.8" cy="128.3" r=".46"/>
<circle cx="323.8" cy="174" r=".46"/>
<circle cx="323.8" cy="143.5" r=".46"/>
<circle cx="323.8" cy="158.8" r=".46"/>
<circle cx="67.3" cy="53.4" r=".46"/>
<circle cx="118.1" cy="53.4" r=".46"/>
<circle cx="176.5" cy="132.1" r=".46"/>
<circle cx="176.5" cy="190.5" r=".46"/>
<circle cx="176.5" cy="143.5" r=".46"/>
<circle cx="48.3" cy="182.9" r=".46"/>
<circle cx="45.7" cy="195.6" r=".46"/>
</g>
<g font-size="3" fill="#0000c2">
<text x="295.9" y="35.2">LED driver</text>
<text x="314.5" y="35.2">and</text>
<text x="322.2" y="35.2">outputs</text>
<text x="82.5" y="36.4">Voltage</text>
<text x="96.3" y="36.4">regulator</text>
<text x="166.4" y="117.7">Microcontroller</text>
<text x="39.4" y="124.1">Servo/Pre-processor</text>
<text x="76" y="124.1">in/out</text>
<text x="44.4" y="172.3">Output</text>
<text x="56.8" y="172.3">connector</text>
</g>
<g font-size="2.8" fill="#840000">
<text x="301" y="277.9">Title:</text>
<text x="310.2" y="277.9">DIY RC Light</text>
<text x="332" y="277.9">Controller</text>
<text x="348.8" y="277.9">Mk4</text>
</g>
<text font-size="2.5" fill="#0f0f0f" x="33" y="53">VIN</text>
<g font-size="2.4" fill="#006464">
<text x="78.8" y="47">MCP1703A-3302_SOT23</text>
<text x="94" y="49.6">U2</text>
</g>
<g font-size="2.1" fill="#006464">
<text x="114.3" y="44.5">+3V3</text>
<text x="309.9" y="43.2">T1</text>
<text x="309.9" y="58.5">T2</text>
<text x="69.9" y="62.3">C1</text>
<text x="69.9" y="68.6">1u/16V</text>
<text x="309.9" y="73.7">T3</text>
<text x="309.9" y="88.9">T4</text>
<text x="309.9" y="104.2">T5</text>
<text x="309.9" y="119.4">T6</text>
<text x="172.7" y="123.2">+3V3</text>
<text x="309.9" y="134.7">T7</text>
<text x="309.9" y="149.9">T8</text>
<text x="309.9" y="165.1">T9</text>
</g>
<g font-size="2.1" fill="#0000c2">
<text x="125.7" y="53.3">LDO:</text>
<text x="33" y="57">Input</text>
<text x="33" y="59.4">4</text>
<text x="35.7" y="59.4">...</text>
<text x="39.2" y="59.4">10V</text>
<text x="40" y="57">voltage</text>
<text x="49.4" y="57">range:</text>
<text x="125.7" y="55.7">MCP1702,</text>
<text x="125.7" y="58.1">ME6209A33M3G</text>
<text x="138.2" y="55.7">MCP1703,</text>
<text x="50.8" y="68.3">X7R</text>
<text x="56.4" y="68.3">or</text>
<text x="60" y="68.3">X5R</text>
<text x="191.8" y="186.8">NXP</text>
<text x="191.8" y="189.2">ARM Cortex-M0</text>
<text x="191.8" y="191.6">16K</text>
<text x="197.4" y="191.6">Flash,</text>
<text x="197.6" y="186.8">LPC832</text>
<text x="205.4" y="191.6">4K</text>
<text x="209.6" y="191.6">RAM</text>
<text x="191.8" y="194">TSSOP-20</text>
<text x="36.8" y="208.9">VIN1</text>
<text x="43.1" y="208.9">is</text>
<text x="46.3" y="208.9">physically</text>
<text x="58.8" y="208.9">close</text>
<text x="66" y="208.9">to</text>
<text x="69.5" y="208.9">LED+.</text>
<text x="36.8" y="211.3">This</text>
<text x="36.8" y="213.7">1)</text>
<text x="40.6" y="213.7">when</text>
<text x="42.5" y="211.3">allows</text>
<text x="47.4" y="213.7">VIN1</text>
<text x="50.9" y="211.3">two</text>
<text x="53.7" y="213.7">is</text>
<text x="56" y="211.3">modes</text>
<text x="56.9" y="213.7">conntected</text>
<text x="64.5" y="211.3">of</text>
<text x="68" y="211.3">operation:</text>
<text x="70.5" y="213.7">to</text>
<text x="74" y="213.7">LED+</text>
<text x="36.8" y="216.1">via</text>
<text x="36.8" y="218.6">powered</text>
<text x="36.8" y="221">2)</text>
<text x="40.6" y="221">A separate</text>
<text x="41.3" y="216.1">a</text>
<text x="44" y="216.1">jumper,</text>
<text x="47.3" y="218.6">from</text>
<text x="53.6" y="216.1">then</text>
<text x="53.7" y="218.6">the</text>
<text x="54.1" y="221">power</text>
<text x="58.5" y="218.6">receiver.</text>
<text x="59.8" y="216.1">the</text>
<text x="61.8" y="221">supply</text>
<text x="64.6" y="216.1">LEDs</text>
<text x="70.3" y="221">can</text>
<text x="71.1" y="216.1">are</text>
<text x="75.6" y="221">be</text>
<text x="36.8" y="223.4">connected</text>
<text x="36.8" y="225.8">e.g.</text>
<text x="42.2" y="225.8">for</text>
<text x="46.6" y="225.8">higher</text>
<text x="49.5" y="223.4">to</text>
<text x="53" y="223.4">LED+</text>
<text x="54.9" y="225.8">voltages</text>
<text x="60.3" y="223.4">(and</text>
<text x="66.6" y="223.4">the</text>
<text x="71.4" y="223.4">nearby</text>
<text x="80.1" y="223.4">GND),</text>
</g>
<g font-size="2.1" fill="#840000">
<text x="301" y="268.2">LANE Boys</text>
<text x="301" y="265.2">laneboysrc@gmail.com</text>
<text x="314.5" y="268.2">RC</text>
<text x="301" y="273.9">File:</text>
<text x="301" y="271.2">Sheet:</text>
<text x="307.4" y="273.9">rc-light-controller-switching.kicad_sch</text>
<text x="301" y="281.3">Size:</text>
<text x="307.6" y="281.3">A3</text>
<text x="323" y="281.3">Date:</text>
<text x="330" y="281.3">2020-06-14</text>
<text x="386" y="281.3">Rev:</text>
<text x="392.1" y="281.3">1</text>
<text x="301" y="284.1">KiCad</text>
<text x="308.7" y="284.1">E.D.A.</text>
<text x="317.6" y="284.1">eeschema</text>
<text x="330" y="284.1">6.0.11+dfsg-1</text>
<text x="386" y="284.1">Id:</text>
<text x="390.1" y="284.1">1/1</text>
</g>
<g font-size="2" fill="#0000c2">
<text x="335.3" y="179.6">N-Channel</text>
<text x="348.3" y="179.6">MOSFET</text>
<text x="335.3" y="181.9">SOT23</text>
<text x="335.3" y="184.1">e.g.</text>
<text x="340.4" y="184.1">PMV16UN,</text>
<text x="343.2" y="181.9">package</text>
<text x="352.2" y="184.1">PMV30UN,</text>
<text x="335.3" y="186.4">SI2302.</text>
<text x="344.6" y="186.4">AO3400,</text>
<text x="354.7" y="186.4">DMN2075U-7</text>
</g>
<g font-size="1.8" fill="#840000">
<text x="35" y="12.1">1</text>
<text x="85" y="12.1">2</text>
<text x="135" y="12.1">3</text>
<text x="185" y="12.1">4</text>
<text x="235" y="12.1">5</text>
<text x="285" y="12.1">6</text>
<text x="335" y="12.1">7</text>
<text x="385" y="12.1">8</text>
<text x="10.4" y="36.1">A</text>
<text x="408.4" y="36.1">A</text>
<text x="10.3" y="86.1">B</text>
<text x="408.3" y="86.1">B</text>
<text x="10.3" y="136.1">C</text>
<text x="408.3" y="136.1">C</text>
<text x="10.3" y="186.1">D</text>
<text x="408.3" y="186.1">D</text>
<text x="10.3" y="236.1">E</text>
<text x="408.3" y="236.1">E</text>
<text x="10.4" y="286.1">F</text>
<text x="35" y="287.1">1</text>
<text x="85" y="287.1">2</text>
<text x="135" y="287.1">3</text>
<text x="185" y="287.1">4</text>
<text x="235" y="287.1">5</text>
<text x="285" y="287.1">6</text>
<text x="335" y="287.1">7</text>
<text x="385" y="287.1">8</text>
<text x="408.4" y="286.1">F</text>
</g>
<g font-size="1.8" fill="#0f0f0f">
<text x="299.7" y="46.8">OUT0</text>
<text x="382.3" y="43">LED+</text>
<text x="299.7" y="62">OUT1</text>
<text x="299.7" y="77.2">OUT2</text>
<text x="299.7" y="92.5">OUT3</text>
<text x="299.7" y="107.7">OUT4</text>
<text x="299.7" y="123">OUT5</text>
<text x="54.6" y="135.7">TH-Tx-in</text>
<text x="54.6" y="133.1">ST-Rx-in</text>
<text x="85.1" y="133.1">ST-RX</text>
<text x="85.2" y="135.7">TH-TX</text>
<text x="54.6" y="140.7">CH3-in</text>
<text x="54.6" y="138.2">OUT-ISP-out</text>
<text x="83" y="138.2">OUT-ISP</text>
<text x="87.5" y="140.7">CH3</text>
<text x="299.7" y="138.2">OUT6</text>
<text x="88.3" y="148.4">VIN</text>
<text x="299.7" y="153.4">OUT7</text>
<text x="137.2" y="157.3">ST-RX</text>
<text x="137.2" y="159.8">OUT7</text>
<text x="137.2" y="167.4">TH-TX</text>
<text x="137.2" y="162.3">OUT2</text>
<text x="137.2" y="164.9">OUT1</text>
<text x="202.4" y="162.3">OUT-ISP</text>
<text x="206.9" y="164.9">CH3</text>
<text x="137.2" y="172.5">OUT5</text>
<text x="137.2" y="170">OUT4</text>
<text x="205.8" y="170">OUT8</text>
<text x="205.8" y="172.5">OUT0</text>
<text x="299.7" y="168.7">OUT8</text>
<text x="137.2" y="175">OUT6</text>
<text x="205.8" y="175">OUT3</text>
<text x="69.8" y="185.2">LED+</text>
<text x="71.8" y="182.7">VIN</text>
<text x="61.9" y="190.3">OUT-ISP-out</text>
</g>
<g font-size="1.8" fill="#a90000">
<text x="88.2" y="53.1">3</text>
<text x="100.9" y="53.1">2</text>
<text x="309.2" y="49.3">1</text>
<text x="95" y="60.4" transform="rotate(-90 95 60.4)">1</text>
<text x="309.2" y="64.6">1</text>
<text x="363.8" y="65.8">32</text>
<text x="363.8" y="63.3">34</text>
<text x="372.7" y="65.8">31</text>
<text x="372.7" y="63.3">33</text>
<text x="363.8" y="70.9">28</text>
<text x="363.8" y="68.4">30</text>
<text x="372.7" y="70.9">27</text>
<text x="372.7" y="68.4">29</text>
<text x="363.8" y="76">24</text>
<text x="363.8" y="73.4">26</text>
<text x="372.7" y="76">23</text>
<text x="372.7" y="73.4">25</text>
<text x="309.2" y="79.8">1</text>
<text x="363.8" y="83.6">18</text>
<text x="363.8" y="81.1">20</text>
<text x="363.8" y="78.5">22</text>
<text x="372.7" y="83.6">17</text>
<text x="372.7" y="81.1">19</text>
<text x="372.7" y="78.5">21</text>
<text x="363.8" y="88.7">14</text>
<text x="363.8" y="86.1">16</text>
<text x="372.7" y="88.7">13</text>
<text x="372.7" y="86.1">15</text>
<text x="309.2" y="95">1</text>
<text x="363.8" y="93.8">10</text>
<text x="363.8" y="91.2">12</text>
<text x="372.7" y="91.2">11</text>
<text x="373.3" y="93.8">9</text>
<text x="364.4" y="101.4">4</text>
<text x="364.4" y="98.8">6</text>
<text x="364.4" y="96.3">8</text>
<text x="373.3" y="101.4">3</text>
<text x="373.3" y="98.8">5</text>
<text x="373.3" y="96.3">7</text>
<text x="364.4" y="103.9">2</text>
<text x="373.3" y="103.9">1</text>
<text x="309.2" y="110.3">1</text>
<text x="309.2" y="125.5">1</text>
<text x="69.2" y="135.7">1</text>
<text x="40.6" y="143.3">4</text>
<text x="40.6" y="140.8">5</text>
<text x="40.6" y="138.2">6</text>
<text x="69.2" y="143.3">4</text>
<text x="309.2" y="140.8">1</text>
<text x="40.6" y="148.4">2</text>
<text x="40.6" y="145.8">3</text>
<text x="40.6" y="150.9">1</text>
<text x="171.2" y="151.2" transform="rotate(-90 171.2 151.2)">15</text>
<text x="176.3" y="151.2" transform="rotate(-90 176.3 151.2)">18</text>
<text x="154.9" y="159.8">12</text>
<text x="154.9" y="157.3">19</text>
<text x="190.5" y="157.3">10</text>
<text x="191.1" y="159.8">9</text>
<text x="309.2" y="156">1</text>
<text x="155.5" y="167.4">6</text>
<text x="155.5" y="164.9">7</text>
<text x="155.5" y="162.3">8</text>
<text x="190.5" y="167.4">20</text>
<text x="191.1" y="164.9">3</text>
<text x="191.1" y="162.3">4</text>
<text x="154.9" y="172.5">14</text>
<text x="155.5" y="170">5</text>
<text x="190.5" y="170">11</text>
<text x="191.1" y="172.5">2</text>
<text x="309.2" y="171.2">1</text>
<text x="154.9" y="175">13</text>
<text x="191.1" y="175">1</text>
<text x="40.6" y="185.2">5</text>
<text x="40.6" y="182.7">6</text>
<text x="40.6" y="190.3">3</text>
<text x="40.6" y="187.7">4</text>
<text x="171.2" y="186.7" transform="rotate(-90 171.2 186.7)">16</text>
<text x="176.3" y="186.7" transform="rotate(-90 176.3 186.7)">17</text>
<text x="40.6" y="195.4">1</text>
<text x="40.6" y="192.8">2</text>
</g>
<g font-size="1.8" fill="#006464">
<text x="90.4" y="54.4">VI</text>
<text x="96.3" y="58.2" transform="rotate(-90 96.3 58.2)">GND</text>
<text x="97.5" y="54.4">VO</text>
<text x="121.1" y="67.2">C2</text>
<text x="121.1" y="69.5">47u/6V3</text>
<text x="65.4" y="79.1">GND</text>
<text x="93.4" y="79.1">GND</text>
<text x="116.2" y="79.1">GND</text>
<text x="365.9" y="111.5">J1</text>
<text x="366.3" y="109">Pinheader</text>
<text x="376.9" y="109">right-angle</text>
<text x="389.2" y="109">2x17</text>
<text x="70.9" y="131.2">1k</text>
<text x="71.7" y="128.9">RN1</text>
<text x="74.2" y="131.2">x4</text>
<text x="28.4" y="136.1">Pinheader</text>
<text x="39" y="136.1">straight</text>
<text x="39" y="133.8">J2</text>
<text x="47.4" y="136.1">1x06</text>
<text x="187.1" y="135.8">C3</text>
<text x="187.1" y="138.1">100n</text>
<text x="148.3" y="149.6">LPC824M201JDH20</text>
<text x="163.8" y="147.1">U1</text>
<text x="182.3" y="146.4">GND</text>
<text x="45.1" y="159.1">GND</text>
<text x="159.8" y="161.1">PIO0_1</text>
<text x="159.8" y="158.5">PIO0_0</text>
<text x="172.5" y="157.2" transform="rotate(-90 172.5 157.2)">VDD</text>
<text x="177.6" y="159.5" transform="rotate(-90 177.6 159.5)">VREFP</text>
<text x="180.3" y="158.5">PIO0_10</text>
<text x="180.3" y="161.1">PIO0_11</text>
<text x="159.8" y="166.2">PIO0_3</text>
<text x="159.8" y="163.6">PIO0_2</text>
<text x="180.3" y="166.2">PIO0_13</text>
<text x="180.3" y="163.6">PIO0_12</text>
<text x="159.8" y="173.8">PIO0_8</text>
<text x="159.8" y="171.2">PIO0_5</text>
<text x="159.8" y="168.7">PIO0_4</text>
<text x="180.3" y="171.2">PIO0_15</text>
<text x="180.3" y="173.8">PIO0_17</text>
<text x="180.3" y="168.7">PIO0_14</text>
<text x="39" y="178.2">J3</text>
<text x="159.8" y="176.3">PIO0_9</text>
<text x="180.3" y="176.3">PIO0_23</text>
<text x="221.6" y="178.2">GND</text>
<text x="28.4" y="180.5">Pinheader</text>
<text x="39" y="180.5">straight</text>
<text x="47.4" y="180.5">1x06</text>
<text x="172.5" y="181.9" transform="rotate(-90 172.5 181.9)">VSS</text>
<text x="177.6" y="181.9" transform="rotate(-90 177.6 181.9)">VREFN</text>
<text x="174.6" y="198.5">GND</text>
<text x="322" y="198.5">GND</text>
<text x="43.8" y="204.8">GND</text>
<text x="24.4" y="262.1">PWR_FLAG</text>
<text x="43.2" y="264.1">H1</text>
<text x="43.2" y="266.4">MountingHole</text>
<text x="27.3" y="273.4">GND</text>
<text x="43.2" y="270.4">H2</text>
<text x="43.2" y="272.7">MountingHole</text>
</g>
<g font-size="1.8" fill="#0000c2">
<text x="120.6" y="73.4">Polymer</text>
<text x="221" y="160">PIO0_14</text>
<text x="229.9" y="160">serves</text>
<text x="237" y="160">as</text>
<text x="240.3" y="160">detection</text>
<text x="250.2" y="160">whether</text>
<text x="221" y="162.1">the</text>
<text x="221" y="164.1">For</text>
<text x="221" y="166.1">For</text>
<text x="225.1" y="162.1">hardware</text>
<text x="225.1" y="164.1">TLC5940</text>
<text x="225.1" y="166.1">switching</text>
<text x="234.3" y="164.1">it</text>
<text x="234.8" y="162.1">has</text>
<text x="235.1" y="166.1">version</text>
<text x="236.8" y="164.1">must</text>
<text x="239.2" y="162.1">the</text>
<text x="242.5" y="164.1">be</text>
<text x="243" y="166.1">it</text>
<text x="243.3" y="162.1">TLC5940</text>
<text x="245.4" y="166.1">must</text>
<text x="245.9" y="164.1">left</text>
<text x="250.2" y="164.1">floating</text>
<text x="251.1" y="166.1">be</text>
<text x="252.5" y="162.1">or</text>
<text x="254.5" y="166.1">pulled</text>
<text x="258.3" y="162.1">the</text>
<text x="258.6" y="164.1">(pull-up).</text>
<text x="262.4" y="162.1">switching</text>
<text x="264.5" y="166.1">GND.</text>
<text x="272.4" y="162.1">version.</text>
<text x="115.6" y="183.6">Special</text>
<text x="115.6" y="185.6">PIO0_0</text>
<text x="123.6" y="183.6">pins:</text>
<text x="124.4" y="185.6">(19)</text>
<text x="131.9" y="185.6">ISP</text>
<text x="136.1" y="185.6">UART RX</text>
<text x="115.6" y="187.7">PIO0_4</text>
<text x="115.6" y="189.7">PIO0_5</text>
<text x="115.6" y="191.8">PIO0_10</text>
<text x="124.4" y="187.7">(</text>
<text x="124.4" y="189.7">(</text>
<text x="124.5" y="191.8">(10)</text>
<text x="126.4" y="187.7">6)</text>
<text x="126.4" y="189.7">5)</text>
<text x="131.8" y="187.7">ISP</text>
<text x="131.8" y="189.7">RESET</text>
<text x="132" y="191.8">Open</text>
<text x="136" y="187.7">UART TX</text>
<text x="137.8" y="191.8">drain</text>
<text x="115.6" y="193.8">PIO0_11</text>
<text x="115.6" y="195.9">PIO0_2</text>
<text x="115.6" y="197.9">PIO0_3</text>
<text x="124.4" y="195.9">(</text>
<text x="124.4" y="197.9">(</text>
<text x="124.5" y="193.8">(</text>
<text x="126.4" y="195.9">8)</text>
<text x="126.4" y="197.9">7)</text>
<text x="126.5" y="193.8">9)</text>
<text x="131.8" y="195.9">SWDIO</text>
<text x="131.8" y="197.9">SWCLK</text>
<text x="131.9" y="193.8">Open</text>
<text x="137.7" y="193.8">drain</text>
</g>
</svg>
